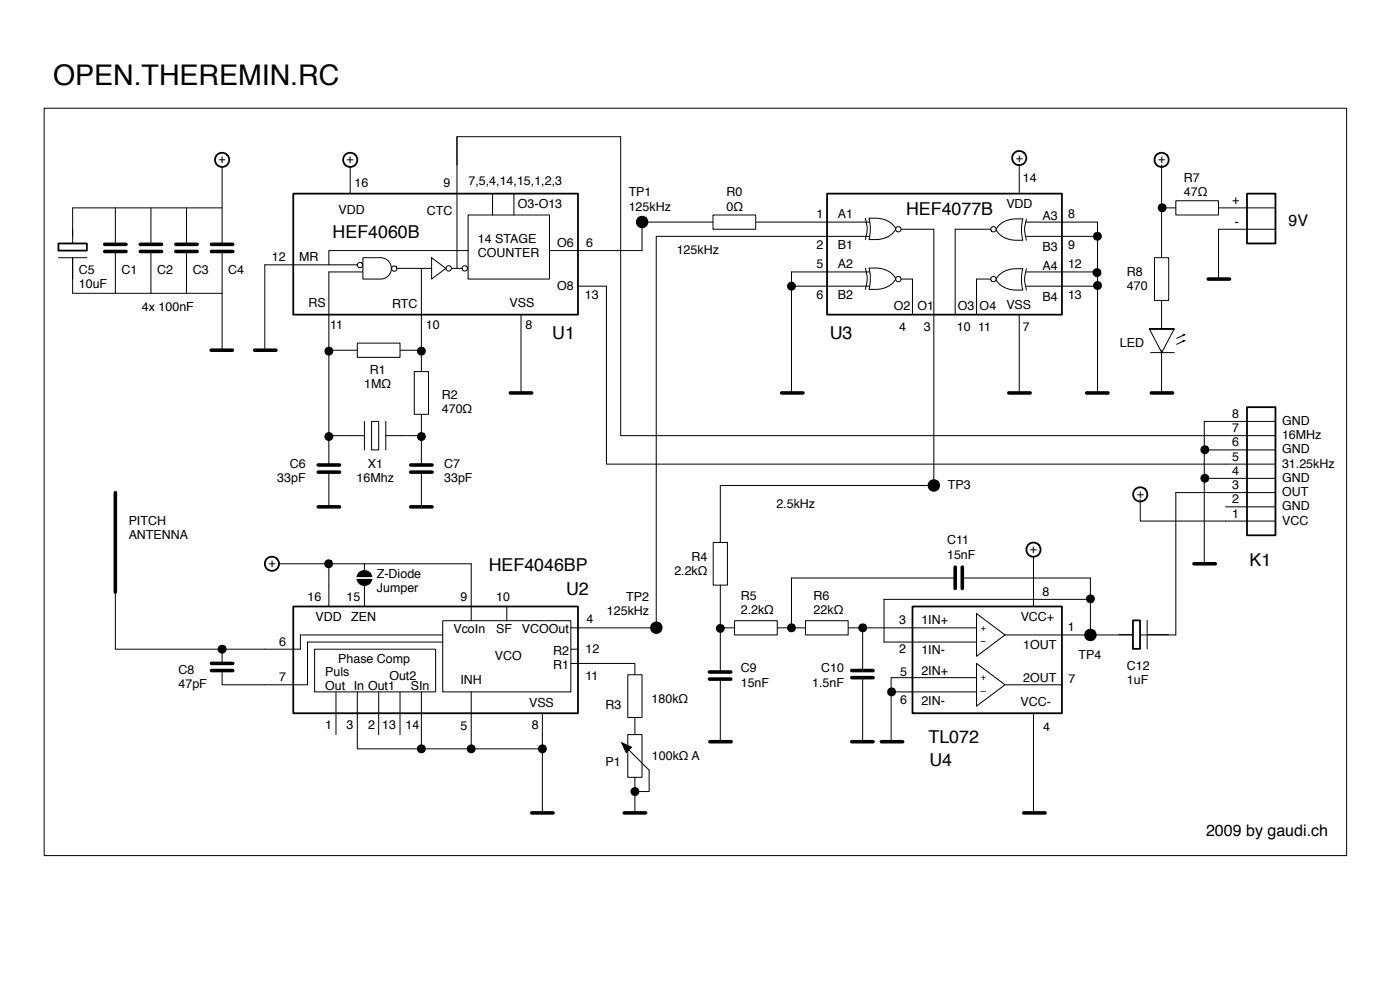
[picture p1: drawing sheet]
<svg xmlns="http://www.w3.org/2000/svg" width="297mm" height="210mm" viewBox="0 0 297 210" stroke-linecap="round" stroke-linejoin="round" font-family="sans-serif">
<path d="M9.4 23h276.3v158.5h-276.3z" fill="none" stroke="#000" stroke-width=".21"/>
<path d="M193.6 128.7h31.7v22.6h-31.7z" fill="#fff"/>
<path d="M193.6 128.7h31.7v22.6h-31.7z" fill="none" stroke="#000" stroke-width=".38"/>
<path d="M62.2 128.7h60.4v22.6h-60.4z" fill="#fff"/>
<path d="M62.2 128.7h60.4v22.6h-60.4z" fill="none" stroke="#000" stroke-width=".38"/>
<path d="M66.7 137.7h25.7v9.1h-25.7z" fill="#fff"/>
<path d="M66.7 137.7h25.7v9.1h-25.7z" fill="none" stroke="#000" stroke-width=".21"/>
<path d="M93.9 131.7h27.2v15.1h-27.2z" fill="#fff"/>
<path d="M93.9 131.7h27.2v15.1h-27.2z" fill="none" stroke="#000" stroke-width=".21"/>
<path d="M175.5 41.1h49.8v25.6h-49.8z" fill="#fff"/>
<path d="M175.5 41.1h49.8v25.6h-49.8z" fill="none" stroke="#000" stroke-width=".38"/>
<path d="M62.2 41.1h60.4v25.6h-60.4z" fill="#fff"/>
<g fill="none" stroke="#000" stroke-width=".38">
<path d="M62.2 41.1h60.4v25.6h-60.4z"/>
<circle cx="69.7" cy="119.6" r=".76"/>
</g>
<circle cx="69.7" cy="119.6" r=".76" fill="#000"/>
<path d="M78.8 89.4h1.5v6h-1.5z" fill="#fff"/>
<g fill="none" stroke="#000" stroke-width=".21">
<path d="M136.2 47.1v6.1M74.3 92.4h3M77.3 89.4v6M78.8 89.4h1.5v6h-1.5zM81.8 89.4v6M81.8 92.4h3.1M100 119.6v12.1M69.8 124.1v4.6M77.3 124.1v4.6M75.8 151.3v4.5M80.3 151.3v4.5M89.4 151.3v4.5"/>
<path d="M100 151.3v4.5M115.1 151.3v4.5"/>
</g>
<path d="M44.9 140.7h4.5M44.9 142.2h4.5" fill="none" stroke="#000" stroke-width=".75"/>
<circle cx="47.1" cy="137.7" r=".76" fill="#000"/>
<circle cx="47.1" cy="137.7" r=".76" fill="none" stroke="#000" stroke-width=".38"/>
<path d="M12.4 51.6h6v1.6h-6z" fill="#fff"/>
<path d="M12.4 51.6h6v1.6h-6z" fill="none" stroke="#000" stroke-width=".38"/>
<path d="M12.4 54.7h6M15.4 48.6v3M15.4 54.7v4.5" fill="none" stroke="#000" stroke-width=".21"/>
<circle cx="57.7" cy="119.6" r="1.51" fill="#fff"/>
<circle cx="57.7" cy="119.6" r="1.51" fill="none" stroke="#000" stroke-width=".38"/>
<path d="M24.5 119.6v18.1h22.6M59.2 119.6h10.6v4.5M69.8 119.6h30.2M62.2 137.7h-15.1v3M47.1 142.2v3.1h15.1M122.6 140.7h12.1v31.7" fill="none" stroke="#000" stroke-width=".21"/>
<path d="M24.5 104.5v21.1M132.4 172.4h4.6" fill="none" stroke="#000" stroke-width=".75"/>
<path d="M133.2 155.8h3v9.1h-3z" fill="#fff"/>
<path d="M56.2 56.2h19.6M89.4 66.7v31.8M100 155.8v3h15.1v-3M115.1 158.8v13.6M131.9 157.6l2.1 .9-1.2 1.1zM133.2 155.8h3v9.1h-3zM133.4 159.1l4.3 4.3v4.5h-3" fill="none" stroke="#000" stroke-width=".21"/>
<g fill="#000">
<path d="M131.9 157.6l2.1 .9-1.2 1.1z"/>
<circle cx="115.1" cy="158.8" r=".75"/>
<circle cx="134.7" cy="167.9" r=".75"/>
</g>
<g fill="none" stroke="#000" stroke-width=".38">
<circle cx="115.1" cy="158.8" r=".76"/>
<circle cx="134.7" cy="167.9" r=".76"/>
</g>
<path d="M112.8 172.4h4.5" fill="none" stroke="#000" stroke-width=".75"/>
<path d="M87.9 78.8h3v9.1h-3z" fill="#fff"/>
<path d="M69.8 66.7v31.8M69.8 74.3h19.6M87.9 78.8h3v9.1h-3zM69.8 100v7.5M69.8 92.4h4.5M84.9 92.4h4.5M89.4 100v7.5" fill="none" stroke="#000" stroke-width=".21"/>
<path d="M67.5 98.6h4.5M87.1 98.6h4.6M67.5 100.2h4.5M67.5 107.5h4.5M87.1 100.2h4.6M87.1 107.5h4.6" fill="none" stroke="#000" stroke-width=".75"/>
<g fill="#000">
<circle cx="69.8" cy="92.6" r=".75"/>
<circle cx="89.4" cy="92.6" r=".75"/>
</g>
<g fill="none" stroke="#000" stroke-width=".38">
<circle cx="69.8" cy="92.6" r=".76"/>
<circle cx="89.4" cy="92.6" r=".76"/>
</g>
<path d="M75.8 72.8h9.1v3h-9.1z" fill="#fff"/>
<path d="M74.3 35v6.1M56.2 56.2v18.1M75.8 72.8h9.1v3h-9.1z" fill="none" stroke="#000" stroke-width=".21"/>
<g fill="#000">
<circle cx="69.8" cy="74.5" r=".75"/>
<circle cx="89.4" cy="74.5" r=".75"/>
</g>
<g fill="none" stroke="#000" stroke-width=".38">
<circle cx="69.8" cy="74.5" r=".76"/>
<circle cx="89.4" cy="74.5" r=".76"/>
</g>
<circle cx="74.3" cy="33.9" r="1.51" fill="#fff"/>
<circle cx="74.3" cy="33.9" r="1.51" fill="none" stroke="#000" stroke-width=".38"/>
<g fill="none" stroke="#000" stroke-width=".21">
<path d="M115.1 53.2h21.1M110.5 66.7v16.7"/>
<circle cx="76.4" cy="56.2" r=".57"/>
</g>
<path d="M108.3 83.4h4.5" fill="none" stroke="#000" stroke-width=".75"/>
<path d="M77 54.7h3.7a2.26 2.26 0 0 1 2.3 2.2 2.26 2.26 0 0 1-2.3 2.3h-3.7z" fill="#fff"/>
<path d="M76.9 57.7h-7.1v9M77 54.7h3.7a2.26 2.26 0 0 1 2.3 2.2 2.26 2.26 0 0 1-2.3 2.3h-3.7zM84.2 56.9h7.3" fill="none" stroke="#000" stroke-width=".21"/>
<path d="M99.3 45.6h17.3v13.6h-17.3z" fill="#fff"/>
<g fill="none" stroke="#000" stroke-width=".21">
<path d="M96.9 29v27.9M131.7 29h-34.8v6M89.4 56.9v9.8M91.6 54.7l3 2.2-3 2.3zM95.8 56.9h2.3M99.3 45.6h17.3v13.6h-17.3zM99.4 53.2h-29.6v3M104.5 41.1v4.5M109 41.1v4.5"/>
<circle cx="83.6" cy="57" r=".57"/>
<circle cx="95.2" cy="56.9" r=".57"/>
<circle cx="98.6" cy="56.9" r=".57"/>
</g>
<path d="M54 74.3h4.5" fill="none" stroke="#000" stroke-width=".75"/>
<path d="M133.2 143.1h3v9.1h-3z" fill="#fff"/>
<path d="M216.2 35v6.1M139.2 50.1h36.3M167.9 57.7h18.1M175.5 47.1h10.5M190.6 48.6h7.5M216.2 66.7v16.7M89.4 155.8v3h10.6M133.2 143.1h3v9.1h-3z" fill="none" stroke="#000" stroke-width=".21"/>
<circle cx="100" cy="158.8" r=".75" fill="#000"/>
<circle cx="100" cy="158.8" r=".76" fill="none" stroke="#000" stroke-width=".38"/>
<circle cx="216.2" cy="33.5" r="1.51" fill="#fff"/>
<g fill="none" stroke="#000" stroke-width=".38">
<circle cx="216.2" cy="33.5" r="1.51"/>
<circle cx="167.9" cy="60.7" r=".76"/>
</g>
<path d="M214 83.4h4.5M150.5 142.5h4.5M150.5 144.1h4.5" fill="none" stroke="#000" stroke-width=".75"/>
<path d="M136.2 47.1h39.3M139.2 50.1v83.1M175.5 50.1h10.5M175.5 60.7h10.5M152.8 133.2h40.8M193.6 146.8h13.6M193.6 143.7h13.6M207.2 140.7l6 4.6-6 4.5z" fill="none" stroke="#000" stroke-width=".21"/>
<circle cx="167.9" cy="60.7" r=".76" fill="#000"/>
<path d="M170.9 131.7h9v3h-9z" fill="#fff"/>
<g fill="none" stroke="#000" stroke-width=".21">
<path d="M122.6 60.7h6.1M93.9 136.2h-28.7v9.1h-3M93.9 134.7h-30.2v3h-1.5M107.5 128.7v3M121.1 133.2h18.1M121.1 137.7h1.5M170.9 131.7h9v3h-9zM231.3 134.7h18.1M71.3 146.8v9M75.8 146.8v4.5M75.8 155.8v3h13.6M80.3 146.8v4.5"/>
<path d="M84.9 146.8v9M89.4 146.8v4.5M100 146.8v4.5M121.1 140.7h1.5M213.2 145.3h12.1M219.2 151.3v21.1"/>
</g>
<circle cx="89.4" cy="158.8" r=".75" fill="#000"/>
<circle cx="89.4" cy="158.8" r=".76" fill="none" stroke="#000" stroke-width=".38"/>
<path d="M212 58.3a6.1 6.1 0 0 1 5-1.3l-.3 2.6 .3 1.9a5.9 5.9 0 0 1-5.3-1.6 .74 .74 0 0 1-.4-.6 .74 .74 0 0 1 .4-.7z" fill="#fff"/>
<path d="M212 58.3a6.1 6.1 0 0 1 5-1.3l-.3 2.6 .3 1.9a5.9 5.9 0 0 1-5.3-1.6 .74 .74 0 0 1-.4-.6 .74 .74 0 0 1 .4-.7zM217.7 57a7 7 0 0 0 0 4.5" fill="none" stroke="#000" stroke-width=".21"/>
<circle cx="210.8" cy="59.2" r=".57" fill="#fff"/>
<circle cx="210.8" cy="59.2" r=".57" fill="none" stroke="#000" stroke-width=".21"/>
<path d="M212 47.7a6.1 6.1 0 0 1 5-1.3l-.3 2.6 .3 2a5.9 5.9 0 0 1-5.3-1.6 .74 .74 0 0 1-.4-.7 .74 .74 0 0 1 .4-.7z" fill="#fff"/>
<path d="M212 47.7a6.1 6.1 0 0 1 5-1.3l-.3 2.6 .3 2a5.9 5.9 0 0 1-5.3-1.6 .74 .74 0 0 1-.4-.7 .74 .74 0 0 1 .4-.7zM217.7 46.4a7 7 0 0 0 0 4.6" fill="none" stroke="#000" stroke-width=".21"/>
<circle cx="210.8" cy="48.6" r=".57" fill="#fff"/>
<g fill="none" stroke="#000" stroke-width=".21">
<path d="M190.6 59.2h3M202.6 48.6h7.6M207.2 59.2h3"/>
<circle cx="210.8" cy="48.6" r=".57"/>
</g>
<path d="M184.4 56.9a5.9 5.9 0 0 1 5.2 1.6 .74 .74 0 0 1 .4 .6 .74 .74 0 0 1-.4 .7 5 5 0 0 1-3.8 1.6h-1.4l.2-1.9z" fill="#fff"/>
<path d="M183.6 56.9a7 7 0 0 1 0 4.5M184.4 56.9a5.9 5.9 0 0 1 5.2 1.6 .74 .74 0 0 1 .4 .6 .74 .74 0 0 1-.4 .7 5 5 0 0 1-3.8 1.6h-1.4l.2-1.9z" fill="none" stroke="#000" stroke-width=".21"/>
<circle cx="190.6" cy="59.2" r=".57" fill="#fff"/>
<circle cx="190.6" cy="59.2" r=".57" fill="none" stroke="#000" stroke-width=".21"/>
<path d="M184.4 46.3a5.9 5.9 0 0 1 5.2 1.6 .74 .74 0 0 1 .4 .7 .74 .74 0 0 1-.4 .6 5 5 0 0 1-3.8 1.6h-1.4l.2-1.9z" fill="#fff"/>
<path d="M183.6 46.3a7 7 0 0 1 0 4.5M184.4 46.3a5.9 5.9 0 0 1 5.2 1.6 .74 .74 0 0 1 .4 .7 .74 .74 0 0 1-.4 .6 5 5 0 0 1-3.8 1.6h-1.4l.2-1.9z" fill="none" stroke="#000" stroke-width=".21"/>
<circle cx="190.6" cy="48.6" r=".57" fill="#fff"/>
<g fill="none" stroke="#000" stroke-width=".21">
<path d="M47.1 35v16.6M24.5 44.1v7.5M24.5 53.2v9M32 44.1v7.5M32 53.2v9M39.6 44.1v7.5M39.6 53.2v9M47.1 53.2v9M193.6 59.2v7.5M198.1 48.6v18.1M202.6 48.6v18.1M207.2 59.2v7.5"/>
<path d="M217.7 47.1h7.6M217.7 50.1h7.6M217.7 57.7h7.6M15.4 62.2h31.7v12.1M128.7 60.7v37.8h131.3M217.7 60.7h7.6"/>
<circle cx="190.6" cy="48.6" r=".57"/>
</g>
<path d="M22.2 51.8h4.5M22.2 53.3h4.5M29.8 51.8h4.5M29.8 53.3h4.5M37.3 51.8h4.5M37.3 53.3h4.5M44.9 51.8h4.5M44.9 53.3h4.5M44.8 74.3h4.5" fill="none" stroke="#000" stroke-width=".75"/>
<circle cx="47.1" cy="33.9" r="1.51" fill="#fff"/>
<g fill="none" stroke="#000" stroke-width=".38">
<circle cx="47.1" cy="33.9" r="1.51"/>
<circle cx="232.7" cy="57.8" r=".75"/>
<circle cx="232.8" cy="50.1" r=".75"/>
<circle cx="232.8" cy="60.6" r=".75"/>
</g>
<g fill="none" stroke="#000" stroke-width=".21">
<path d="M15.4 54.7v7.5M47.1 44.1h-31.7v6M167.9 57.7v25.7M225.3 57.7h7.5M225.3 50.1h7.5M225.3 47.1h7.5v36.3M167.9 60.7h7.6M225.3 60.7h7.5M193.6 136.2h13.6M193.6 133.2h13.6M207.2 130.2l6 4.5-6 4.5zM213.2 134.7h12.1"/>
<path d="M231.3 122.6v12.1"/>
</g>
<path d="M165.8 83.4h4.5M230.5 83.4h4.6" fill="none" stroke="#000" stroke-width=".75"/>
<g fill="#000">
<circle cx="232.7" cy="57.8" r=".75"/>
<circle cx="232.8" cy="50.1" r=".75"/>
<circle cx="232.8" cy="60.6" r=".75"/>
</g>
<path d="M155.8 131.7h9.1v3h-9.1z" fill="#fff"/>
<path d="M152.8 133.2v9M155.8 131.7h9.1v3h-9.1zM202.6 122.6h-34.7v10.6M204.1 122.6h27.2M225.3 134.7h6M152.8 143.7v13.6" fill="none" stroke="#000" stroke-width=".21"/>
<path d="M202.6 120.3v4.5M204.1 120.3v4.5M150.6 157.3h4.5M180.7 142.2h4.5M180.7 143.7h4.5" fill="none" stroke="#000" stroke-width=".75"/>
<circle cx="152.8" cy="133.3" r=".75" fill="#000"/>
<circle cx="152.8" cy="133.3" r=".75" fill="none" stroke="#000" stroke-width=".38"/>
<path d="M151.3 115.1h3v9h-3z" fill="#fff"/>
<path d="M198.1 66.7v36.3h-45.3v12.1M151.3 115.1h3v9h-3zM152.8 124.1v9.1M183 133.2v9M183 143.7v13.6" fill="none" stroke="#000" stroke-width=".21"/>
<path d="M180.7 157.3h4.5M217.2 172.4h4.5" fill="none" stroke="#000" stroke-width=".75"/>
<g fill="#000">
<circle cx="167.9" cy="133.2" r=".76"/>
<circle cx="183" cy="133.2" r=".76"/>
</g>
<g fill="none" stroke="#000" stroke-width=".38">
<circle cx="167.9" cy="133.2" r=".75"/>
<circle cx="183" cy="133.2" r=".75"/>
</g>
<circle cx="219.2" cy="116.6" r="1.51" fill="#fff"/>
<g fill="none" stroke="#000" stroke-width=".38">
<circle cx="219.2" cy="116.6" r="1.51"/>
<circle cx="231.3" cy="134.7" r=".76"/>
<circle cx="231.3" cy="127" r=".75"/>
<circle cx="189.1" cy="146.8" r=".76"/>
</g>
<path d="M219.2 118.1v10.6M231.3 127.1h-43.8v9.1h6.1M189 146.8h4.6M193.6 143.7h-4.6v13.6" fill="none" stroke="#000" stroke-width=".21"/>
<g fill="#000">
<circle cx="231.3" cy="134.7" r=".76"/>
<circle cx="231.3" cy="127" r=".75"/>
<circle cx="189.1" cy="146.8" r=".75"/>
</g>
<path d="M187 157.3h4.5" fill="none" stroke="#000" stroke-width=".75"/>
<path d="M240.3 131.6h1.6v6h-1.6z" fill="#fff"/>
<path d="M240.3 131.6h1.6v6h-1.6z" fill="none" stroke="#000" stroke-width=".38"/>
<path d="M237.3 134.6h3M243.4 134.6h4.5M243.4 131.6v6" fill="none" stroke="#000" stroke-width=".21"/>
<path d="M249.4 42.6h9.1v3h-9.1z" fill="#fff"/>
<path d="M249.4 42.6h9.1v3h-9.1z" fill="none" stroke="#000" stroke-width=".21"/>
<path d="M264.5 86.4h6.1v27.2h-6.1z" fill="#fff"/>
<path d="M264.5 86.4h6.1v27.2h-6.1z" fill="none" stroke="#000" stroke-width=".38"/>
<path d="M255.5 89.4h15.1M255.5 95.4h15.1M260 92.4h10.6M260 98.5h10.6M249.4 104.5h21.2M255.5 101.5h15.1M260 107.5h10.6" fill="none" stroke="#000" stroke-width=".21"/>
<path d="M264.5 41.1h6.1v10.5h-6.1z" fill="#fff"/>
<path d="M264.5 41.1h6.1v10.5h-6.1z" fill="none" stroke="#000" stroke-width=".38"/>
<path d="M258.5 44.1h12.1M258.5 48.6h12.1M260 110.5h10.6" fill="none" stroke="#000" stroke-width=".21"/>
<circle cx="246.4" cy="33.9" r="1.51" fill="#fff"/>
<circle cx="246.4" cy="33.9" r="1.51" fill="none" stroke="#000" stroke-width=".38"/>
<path d="M246.4 35v9.1M246.4 44.1v25.7M246.4 44.1h3M258.5 48.6v10.6" fill="none" stroke="#000" stroke-width=".21"/>
<path d="M256.3 59.2h4.5M244.2 83.4h4.6" fill="none" stroke="#000" stroke-width=".75"/>
<path d="M244.9 54.7h3v9h-3z" fill="#fff"/>
<path d="M244.9 54.7h3v9h-3z" fill="none" stroke="#000" stroke-width=".21"/>
<path d="M243.8 69.8h5.3z" fill="#fff"/>
<path d="M131.7 29v63.4h128.3M243.8 69.8l2.7 5 2.6-5M243.8 69.8h5.3zM244.1 74.8h5M246.4 74.3v9.1M251 72.3l.3-.1-.2 .3zM251 71h.3l-.2 .2zM251.1 72.4l-1.5 .6M251.1 71.1l-1.5 .7M255.5 89.4v30.2M249.4 104.5v30.2" fill="none" stroke="#000" stroke-width=".21"/>
<g fill="#000">
<path d="M251 72.3l.3-.1-.2 .3zM251 71h.3l-.2 .2z"/>
<circle cx="246.5" cy="44.1" r=".76"/>
<circle cx="255.6" cy="95.4" r=".76"/>
<circle cx="255.6" cy="101.4" r=".76"/>
</g>
<path d="M253.3 119.6h4.5" fill="none" stroke="#000" stroke-width=".75"/>
<g fill="none" stroke="#000" stroke-width=".38">
<circle cx="246.5" cy="44.1" r=".75"/>
<circle cx="255.6" cy="95.4" r=".75"/>
<circle cx="255.6" cy="101.4" r=".75"/>
</g>
<circle cx="241.9" cy="104.9" r="1.51" fill="#fff"/>
<g fill="none" stroke="#000" stroke-width=".38">
<circle cx="241.9" cy="104.9" r="1.51"/>
<circle cx="77.3" cy="122.6" r="1.51"/>
</g>
<path d="M77.3 119.6v1.5M241.9 106v4.5h18.1" fill="none" stroke="#000" stroke-width=".21"/>
<circle cx="77.3" cy="122.6" r="1.51" fill="#000"/>
<path d="M74.3 122.6h6" fill="none" stroke="#fff" stroke-width=".38"/>
<path d="M151.3 45.6h9v3h-9z" fill="#fff"/>
<path d="M151.3 45.6h9v3h-9z" fill="none" stroke="#000" stroke-width=".21"/>
<g fill="#000">
<circle cx="136.2" cy="47.1" r="1.13"/>
<circle cx="198.1" cy="103" r="1.13"/>
<circle cx="139.2" cy="133.2" r="1.13"/>
<circle cx="231.3" cy="134.7" r="1.13"/>
</g>
<g fill="none" stroke="#000" stroke-width=".38">
<circle cx="136.2" cy="47.1" r="1.13"/>
<circle cx="198.1" cy="103" r="1.13"/>
<circle cx="139.2" cy="133.2" r="1.13"/>
<circle cx="231.3" cy="134.7" r="1.13"/>
</g>
<text font-size="6" x="11.3" y="18.1">OPEN.THEREMIN.RC</text>
<g font-size="3.8">
<text x="192.2" y="45.6">HEF4077B</text>
<text x="70.6" y="50.5">HEF4060B</text>
<text x="117.1" y="71.8">U1</text>
<text x="176" y="71.8">U3</text>
<text x="103.7" y="121">HEF4046BP</text>
<text x="265.1" y="120.2">K1</text>
<text x="120.1" y="126.2">U2</text>
<text x="197" y="157.6">TL072</text>
<text x="197.2" y="162.4">U4</text>
</g>
<g font-size="3.4">
<text x="273.4" y="47.9">9V</text>
<text x="255.9" y="177.3">2009 by gaudi.ch</text>
</g>
<g font-size="2.6">
<text x="46.4" y="34.7">+</text>
<text x="73.5" y="34.7">+</text>
<text x="215.5" y="34.3">+</text>
<text x="245.7" y="34.7">+</text>
<text x="75.2" y="39.6">16</text>
<text x="94.1" y="39.6">9</text>
<text x="99.4" y="39.2">7,5,4,14,15,1,2,3</text>
<text x="133.4" y="41.7">TP1</text>
<text x="154.1" y="41.7">R0</text>
<text x="217" y="38.6">14</text>
<text x="251.1" y="38.6">R7</text>
<text x="251.1" y="41.7">47Ω</text>
<text x="71.8" y="45.4">VDD</text>
<text x="90.6" y="45.6">CTC</text>
<text x="109.9" y="44.1">O3-O13</text>
<text x="133.4" y="44.7">125kHz</text>
<text x="154.1" y="44.7">0Ω</text>
<text x="173.2" y="46.2">1</text>
<text x="177.7" y="46.3">A1</text>
<text x="213.5" y="44.1">VDD</text>
<text x="221.1" y="46.7">A3</text>
<text x="226.6" y="46.3">8</text>
<text x="261.4" y="43.3">+</text>
<text x="262" y="47.9">-</text>
<text x="101.4" y="51.5">14 STAGE</text>
<text x="118.2" y="52.4">O6</text>
<text x="124.4" y="52.3">6</text>
<text x="143.6" y="53.9">125kHz</text>
<text x="173.2" y="52.8">2</text>
<text x="177.7" y="52.8">B1</text>
<text x="221.1" y="53.3">B3</text>
<text x="226.6" y="52.9">9</text>
<text x="16.7" y="58.1">C5</text>
<text x="25.8" y="58.1">C1</text>
<text x="33.3" y="58.1">C2</text>
<text x="40.9" y="58.1">C3</text>
<text x="48.4" y="58.1">C4</text>
<text x="57.7" y="55.3">12</text>
<text x="63.4" y="55.4">MR</text>
<text x="101.4" y="54.5">COUNTER</text>
<text x="173.2" y="56.8">5</text>
<text x="177.7" y="56.9">A2</text>
<text x="221.1" y="57.3">A4</text>
<text x="226.6" y="56.9">12</text>
<text x="239.1" y="58.4">R8</text>
<text x="16.7" y="61.1">10uF</text>
<text x="30.1" y="66">4x 100nF</text>
<text x="65.4" y="65">RS</text>
<text x="83.2" y="65.2">RTC</text>
<text x="108.1" y="65">VSS</text>
<text x="118.2" y="61.5">O8</text>
<text x="124.1" y="63.4">13</text>
<text x="173.2" y="63.4">6</text>
<text x="177.7" y="63.4">B2</text>
<text x="189.6" y="65.8">O2</text>
<text x="194.6" y="65.8">O1</text>
<text x="203.2" y="65.8">O3</text>
<text x="207.8" y="65.8">O4</text>
<text x="213.5" y="65.6">VSS</text>
<text x="221.1" y="63.8">B4</text>
<text x="226.6" y="63.5">13</text>
<text x="239.1" y="61.5">470</text>
<text x="70" y="69.8">11</text>
<text x="90.3" y="69.8">10</text>
<text x="111.5" y="69.8">8</text>
<text x="190.7" y="70.2">4</text>
<text x="196" y="70.2">3</text>
<text x="203" y="70.2">10</text>
<text x="207.5" y="70.2">11</text>
<text x="217" y="70.3">7</text>
<text x="237.6" y="73.5">LED</text>
<text x="77.3" y="82.4">1MΩ</text>
<text x="78.5" y="79.4">R1</text>
<text x="93.7" y="84.6">R2</text>
<text x="93.7" y="87.6">470Ω</text>
<text x="261.4" y="88.6">8</text>
<text x="261.4" y="91.7">7</text>
<text x="261.4" y="94.7">6</text>
<text x="272" y="90.1">GND</text>
<text x="272" y="93.2">16MHz</text>
<text x="61.5" y="99.2">C6</text>
<text x="78" y="99.2">X1</text>
<text x="94.2" y="99.2">C7</text>
<text x="261.4" y="97.7">5</text>
<text x="261.4" y="100.7">4</text>
<text x="272" y="96.2">GND</text>
<text x="272" y="99.2">31.25kHz</text>
<text x="58.8" y="102.2">33pF</text>
<text x="75.7" y="102.2">16Mhz</text>
<text x="94.2" y="102.2">33pF</text>
<text x="164.7" y="107.7">2.5kHz</text>
<text x="201.1" y="103.7">TP3</text>
<text x="241.1" y="105.6">+</text>
<text x="261.4" y="103.7">3</text>
<text x="261.4" y="106.8">2</text>
<text x="272" y="102.2">GND</text>
<text x="272" y="105.2">OUT</text>
<text x="27.3" y="111.3">PITCH</text>
<text x="261.4" y="109.8">1</text>
<text x="272" y="108.3">GND</text>
<text x="272" y="111.3">VCC</text>
<text x="27.3" y="114.3">ANTENNA</text>
<text x="146.7" y="119">R4</text>
<text x="200.9" y="115.5">C11</text>
<text x="200.9" y="118.5">15nF</text>
<text x="218.5" y="117.4">+</text>
<text x="56.9" y="120.3">+</text>
<text x="80" y="122.6">Z-Diode</text>
<text x="80" y="125.6">Jumper</text>
<text x="143.1" y="122">2.2kΩ</text>
<text x="65.2" y="127.5">16</text>
<text x="66.9" y="131.7">VDD</text>
<text x="73.5" y="127.5">15</text>
<text x="74.5" y="131.7">ZEN</text>
<text x="97.7" y="127.5">9</text>
<text x="105.2" y="127.5">10</text>
<text x="128.8" y="130.6">125kHz</text>
<text x="132.9" y="127.5">TP2</text>
<text x="157.2" y="127.3">R5</text>
<text x="157.2" y="130.3">2.2kΩ</text>
<text x="172.6" y="127.3">R6</text>
<text x="172.6" y="130.3">22kΩ</text>
<text x="216.5" y="131.7">VCC+</text>
<text x="221.2" y="126.4">8</text>
<text x="59.2" y="137">6</text>
<text x="96.2" y="134.3">VcoIn</text>
<text x="105.2" y="134.3">SF</text>
<text x="110.7" y="134.3">VCOOut</text>
<text x="124.4" y="132.2">4</text>
<text x="190.8" y="132.4">3</text>
<text x="195.5" y="132.4">1IN+</text>
<text x="217.1" y="137.6">1OUT</text>
<text x="226.5" y="133.9">1</text>
<text x="37.9" y="143">C8</text>
<text x="69" y="143.4">Puls</text>
<text x="71.7" y="140.7">Phase Comp</text>
<text x="105" y="140">VCO</text>
<text x="117.3" y="141.9">R1</text>
<text x="117.3" y="138.8">R2</text>
<text x="124.2" y="138.5">12</text>
<text x="157.2" y="142.6">C9</text>
<text x="174.2" y="142.6">C10</text>
<text x="190.8" y="138.5">2</text>
<text x="190.9" y="143.4">5</text>
<text x="195.5" y="143.1">2IN+</text>
<text x="195.5" y="138.8">1IN-</text>
<text x="228.8" y="139.8">TP4</text>
<text x="239.1" y="142.2">C12</text>
<text x="37.9" y="146">47pF</text>
<text x="59.2" y="144.5">7</text>
<text x="69" y="146.4">Out In Out1</text>
<text x="82.6" y="144.2">Out2</text>
<text x="87.1" y="146.4">SIn</text>
<text x="97.7" y="145.1">INH</text>
<text x="124.2" y="144.2">11</text>
<text x="138.2" y="149">180kΩ</text>
<text x="157.2" y="145.6">15nF</text>
<text x="172.3" y="145.6">1.5nF</text>
<text x="190.9" y="149.4">6</text>
<text x="195.5" y="149.5">2IN-</text>
<text x="216.5" y="149.8">VCC-</text>
<text x="217.1" y="144.6">2OUT</text>
<text x="226.7" y="144.9">7</text>
<text x="239.1" y="145.2">1uF</text>
<text x="69" y="154.7">1</text>
<text x="73.5" y="154.7">3</text>
<text x="78.1" y="154.7">2</text>
<text x="81.1" y="154.7">13</text>
<text x="86" y="154.7">14</text>
<text x="97.7" y="154.9">5</text>
<text x="112.2" y="150">VSS</text>
<text x="112.8" y="154.7">8</text>
<text x="128.5" y="150.4">R3</text>
<text x="221.3" y="155.1">4</text>
<text x="138.3" y="161.1">100kΩ A</text>
<text x="128.5" y="162.4">P1</text>
</g>
<g font-size="1.9">
<text x="208.1" y="133.7">+</text>
<text x="208.1" y="136.7">–</text>
<text x="208.1" y="144.3">+</text>
<text x="208.1" y="147.2">–</text>
</g>
</svg>
